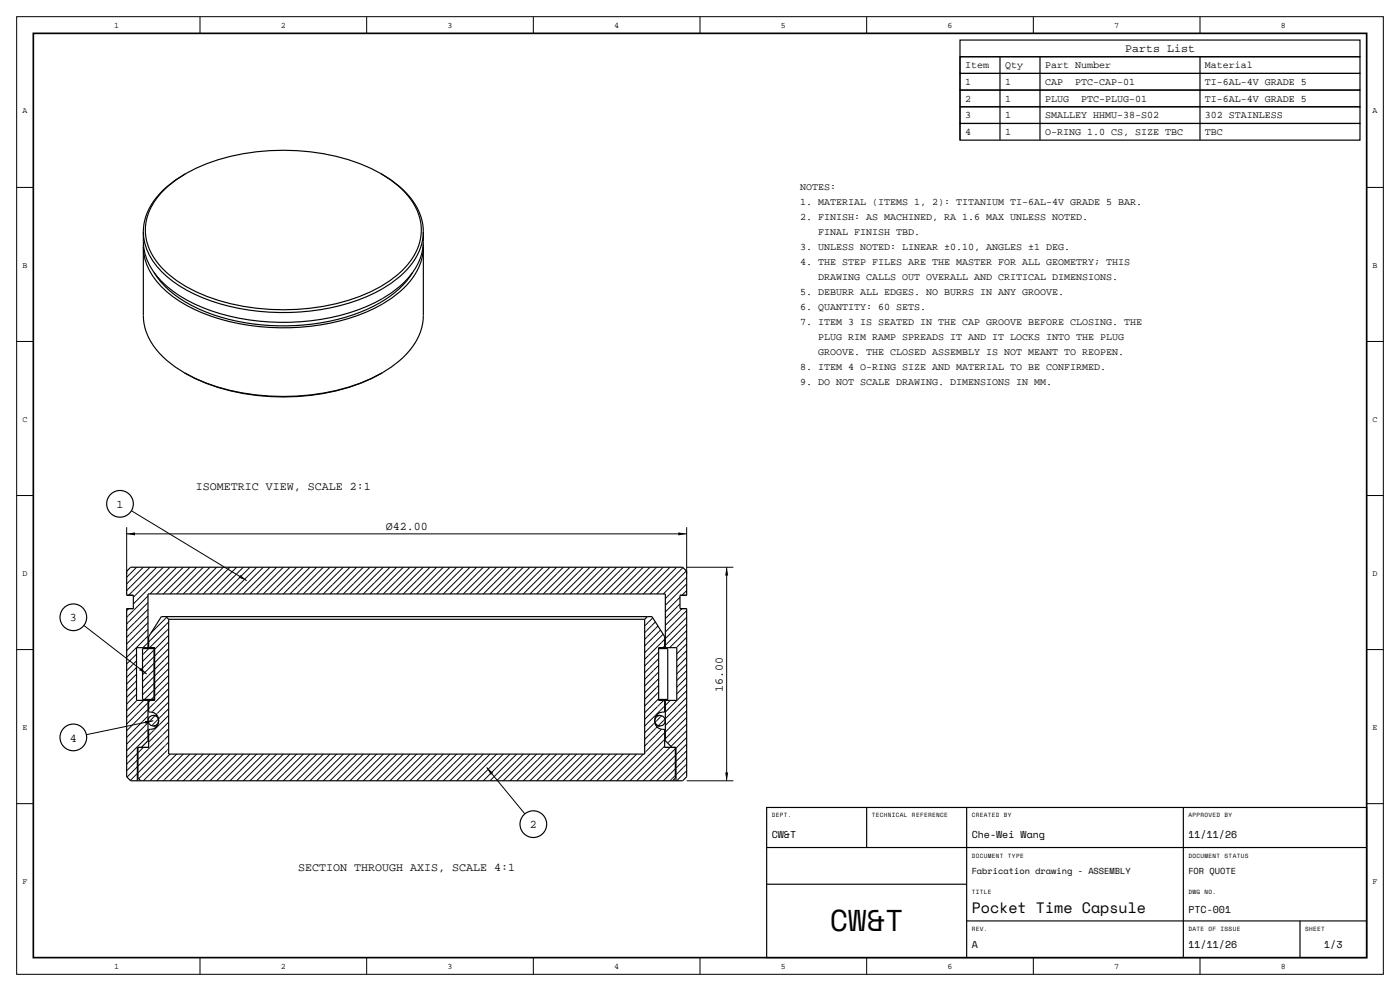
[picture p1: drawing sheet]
<svg xmlns="http://www.w3.org/2000/svg" width="420mm" height="297mm" viewBox="0 0 420 297" stroke-linecap="round" stroke-linejoin="round" font-family="sans-serif">
<path d="M10 10h400v277h-400z" fill="none" stroke="#000" stroke-width=".5"/>
<g fill="none" stroke="#000" stroke-width=".3">
<path d="M5 5h410v287h-410zM60 5v5M110 5v5M160 5v5M210 5v5M260 5v5M310 5v5M360 5v5M5 56.2h5M410 56.2h5M5 102.3h5M410 102.3h5"/>
<path d="M5 148.5h5M38 158v14M38 160h168M39.4 153.1l34.6 20.9M206 158v14M410 148.5h5M41 170l-3 3M43 170l-5 5M44.4 178.6l-6.4 6.4M45 170l-7 7M47 170l-8.4 8.4M49 170l-9 9"/>
<path d="M51 170l-11 11M53 170l-8 8M55 170l-8 8M57 170l-8 8M59 170l-8 8M61 170l-8 8M63 170l-8 8M65 170l-8 8M67 170l-8 8M69 170l-8 8M71 170l-8 8M73 170l-8 8"/>
<path d="M75 170l-8 8M77 170l-8 8M79 170l-8 8M81 170l-8 8M83 170l-8 8M85 170l-8 8M87 170l-8 8M89 170l-8 8M91 170l-8 8M93 170l-8 8M95 170l-8 8M97 170l-8 8"/>
<path d="M99 170l-8 8M101 170l-8 8M103 170l-8 8M105 170l-8 8M107 170l-8 8M109 170l-8 8M111 170l-8 8M113 170l-8 8M115 170l-8 8M117 170l-8 8M119 170l-8 8M121 170l-8 8"/>
<path d="M123 170l-8 8M125 170l-8 8M127 170l-8 8M129 170l-8 8M131 170l-8 8M133 170l-8 8M135 170l-8 8M137 170l-8 8M139 170l-8 8M141 170l-8 8M143 170l-8 8M145 170l-8 8"/>
<path d="M147 170l-8 8M149 170l-8 8M151 170l-8 8M153 170l-8 8M155 170l-8 8M157 170l-8 8M159 170l-8 8M161 170l-8 8M163 170l-8 8M165 170l-8 8M167 170l-8 8M169 170l-8 8"/>
<path d="M171 170l-8 8M173 170l-8 8M175 170l-8 8M177 170l-8 8M179 170l-8 8M181 170l-8 8M183 170l-8 8M185 170l-8 8M187 170l-8 8M189 170l-8 8M191 170l-8 8M193 170l-8 8"/>
<path d="M195 170l-8 8M197 170l-8 8M199 170l-8 8M201 170l-8 8M203 170l-8 8M204 179l-4.4 4.4M204.9 170.1l-7.9 7.9M205.9 171.1l-6.9 6.9M206 175l-6.4 6.4M206 173l-6.4 6.4M206 177l-1.4 1.4M206 170h14"/>
<path d="M218 170v64M5 194.7h5M25.2 187.4l18.8 14.6M38.6 182.4l-.6 .6M41 196l-3 3M41 198l-3 3M44.4 188.6l-6.4 6.4M44.4 186.6l-6.4 6.4M44.4 184.6l-6.4 6.4M44.4 182.6l-6.4 6.4M44.4 180.6l-6.4 6.4M44.4 192.6l-1.5 1.5"/>
<path d="M44.4 190.6l-6.4 6.4M44.6 194.4l-1.8 1.8M46.2 198.8l-3.4 3.4M46.2 196.8l-3.4 3.4M46.2 194.8l-3.4 3.4M50 185l-4.7 4.7M50.6 186.4l-6 6M50.6 198.4l-4.2 4.2M50.6 196.4l-4.2 4.2M50.6 194.4l-4.2 4.2M50.6 192.4l-4.2 4.2M50.6 190.4l-4.2 4.2"/>
<path d="M50.6 188.4l-5.7 5.7M195.8 185.2l-2.4 2.4M196.6 186.4l-3.2 3.2M197.4 187.6l-4 4M197.6 195.4l-4.2 4.2M197.6 197.4l-4.2 4.2M197.6 199.4l-4.2 4.2M198.2 188.8l-4.8 4.8M198.9 190.1l-5.5 5.5M199.4 193.6l-.5 .5M199.4 191.6l-6 6M204 181l-4.4 4.4"/>
<path d="M204.6 182.4l-5 5M206 187l-6.4 6.4M206 185l-6.4 6.4M206 183l-6.4 6.4M206 189l-5.1 5.1M206 191l-3.1 3.1M206 199l-3 3M206 197l-3 3M206 195l-3 3M206 193l-3 3M410 194.7h5M41 208l-3 3"/>
<path d="M41 206l-3 3M41 204l-3 3M41 202l-3 3M41 200l-3 3M41.1 209.9l-3.1 3.1M43.1 209.9l-5.1 5.1M44.4 218.6l-6.4 6.4M44.4 216.6l-6.4 6.4M44.4 214.6l-6.4 6.4M44.4 212.6l-6.4 6.4M44.4 210.6l-6.4 6.4M45.1 209.9l-.5 .5"/>
<path d="M46 216l-20.1 4.2M46.2 202.8l-3.4 3.4M46.2 200.8l-3.4 3.4M46.2 208.8l-.8 .8M46.2 206.8l-2.8 2.8M46.2 204.8l-3.4 3.4M46.4 210.6l-1.8 1.8M46.5 214.5l-2 2M47.4 215.6l-1.9 1.9M50.6 214.4l-6 6M50.6 212.4l-3 3M50.6 210.4l-3.7 3.7"/>
<path d="M50.6 208.4l-5 5M50.6 206.4l-4.1 4.1M50.6 204.4l-4.2 4.2M50.6 202.4l-4.2 4.2M50.6 200.4l-4.2 4.2M50.6 218.4l-9.2 9.2M50.6 216.4l-6 6M196.4 216.6l-3 3M197.1 217.9l-3.7 3.7M197.6 209.4l-4.2 4.2M197.6 207.4l-4.2 4.2M197.6 205.4l-4.2 4.2"/>
<path d="M197.6 203.4l-4.2 4.2M197.6 201.4l-4.2 4.2M198.4 214.6l-1.9 1.9M198.4 218.6l-5 5M199.1 209.9l-5.7 5.7M199.4 211.6l-6 6M199.4 219.6l-5.8 5.8M199.5 215.5l-2 2M201.1 209.9l-1.5 1.5M206 205l-3 3M206 203l-3 3M206 201l-3 3"/>
<path d="M206 215l-6.4 6.4M206 213l-6.4 6.4M206 211l-6.4 6.4M206 209l-6.4 6.4M206 207l-6.4 6.4M206 219l-4.7 4.7M206 217l-5.7 5.7M41.2 227.8l-3.2 3.2M41.2 225.8l-3.2 3.2M41.2 233.8l-.2 .2M41.2 231.8l-2.1 2.1M41.2 229.8l-3.1 3.1"/>
<path d="M43 224l-1.6 1.6M44.4 220.6l-6.4 6.4M49.3 221.7l-7.9 7.9M50.1 224.9l-8.5 8.5M50.6 224.4l-.4 .4M50.6 222.4l-9.2 9.2M50.6 220.4l-1.2 1.2M51 226l-8 8M53 226l-8 8M55 226l-8 8M57 226l-8 8M59 226l-8 8"/>
<path d="M61 226l-8 8M63 226l-8 8M65 226l-8 8M67 226l-8 8M69 226l-8 8M71 226l-8 8M73 226l-8 8M75 226l-8 8M77 226l-8 8M79 226l-8 8M81 226l-8 8M83 226l-8 8"/>
<path d="M85 226l-8 8M87 226l-8 8M89 226l-8 8M91 226l-8 8M93 226l-8 8M95 226l-8 8M97 226l-8 8M99 226l-8 8M101 226l-8 8M103 226l-8 8M105 226l-8 8M107 226l-8 8"/>
<path d="M109 226l-8 8M111 226l-8 8M113 226l-8 8M115 226l-8 8M117 226l-8 8M119 226l-8 8M121 226l-8 8M123 226l-8 8M125 226l-8 8M127 226l-8 8M129 226l-8 8M131 226l-8 8"/>
<path d="M133 226l-8 8M135 226l-8 8M137 226l-8 8M139 226l-8 8M141 226l-8 8M143 226l-8 8M145 226l-8 8M146 230l11.5 13.9M147 226l-8 8M149 226l-8 8M151 226l-8 8M153 226l-8 8"/>
<path d="M155 226l-8 8M157 226l-8 8M159 226l-8 8M161 226l-8 8M163 226l-8 8M165 226l-8 8M167 226l-8 8M169 226l-8 8M171 226l-8 8M173 226l-8 8M175 226l-8 8M177 226l-8 8"/>
<path d="M179 226l-8 8M181 226l-8 8M183 226l-8 8M185 226l-8 8M187 226l-8 8M189 226l-8 8M191 226l-8 8M193 226l-8 8M193.6 225.4l-.2 .2M199.3 223.7l-10.3 10.3M199.4 221.6l-12.4 12.4M201 224l-10 10"/>
<path d="M202.6 232.4l-1.6 1.6M202.6 230.4l-3.6 3.6M202.6 228.4l-5.6 5.6M202.6 226.4l-7.6 7.6M202.6 224.4l-9.6 9.6M206 231l-3 3M206 229l-3.2 3.2M206 227l-3.2 3.2M206 225l-3.2 3.2M206 223l-3.2 3.2M206 221l-3.2 3.2M206 234h14"/>
<path d="M5 240.8h5M410 240.8h5M60 287v5M110 287v5M160 287v5M210 287v5M260 287v5M310 287v5M360 287v5"/>
</g>
<g fill="none" stroke="#000" stroke-width=".35">
<path d="M288 12h120v5h-120zM288 17h120v5h-120zM288 17v25M300 17v25M312 17v25M360 17v25M288 22h120v5h-120zM288 27h120v5h-120zM288 32h120v5h-120zM288 37h120v5h-120zM55.7 52a24.6 24.6 0 0 0-11.9 12.7l-.6 2.3-.2 2.4M55.7 52a22.8 22.8 0 0 0-11.7 13.4 16.1 16.1 0 0 0 5.5 15.8 45 45 0 0 0 23.5 10.6 66.3 66.3 0 0 0 38.3-4.4 27.5 27.5 0 0 0 13.3-11.5 15.2 15.2 0 0 0-3.1-18.2 30 30 0 0 0-7.2-5.7"/>
<path d="M55.7 52a63.8 63.8 0 0 1 41.3-5.9 54 54 0 0 1 17.3 5.9M114.3 52a24.6 24.6 0 0 1 11.9 12.7l.6 2.3 .2 2.4M43 74v20.6a18.1 18.1 0 0 0 7.1 13.4l2.4 2 2.8 1.7M43 74a18.1 18.1 0 0 0 7.1 13.5 50.2 50.2 0 0 0 27.7 10.4 64.2 64.2 0 0 0 36.9-6.8 23.1 23.1 0 0 0 11.8-13.5l.5-3.6M43 69.4a18.1 18.1 0 0 0 7.1 16.4 50.2 50.2 0 0 0 27.7 10.5 64.2 64.2 0 0 0 36.9-6.8 23.1 23.1 0 0 0 11.8-13.6 20.9 20.9 0 0 0 .5-6.5M43 69.4a18.1 18.1 0 0 0 7.1 13.5 50.2 50.2 0 0 0 27.7 10.4 64.2 64.2 0 0 0 36.9-6.7 23.1 23.1 0 0 0 11.8-13.6l.5-3.6M43 73.2v.8M127 73.2v.8M127 74v20.6a18.1 18.1 0 0 1-7.1 13.4l-2.4 2-2.8 1.7M46.2 81.7a30.7 30.7 0 0 0 15.4 11.7 65.8 65.8 0 0 0 50.5-1.6 28.4 28.4 0 0 0 11.7-10.1M55.3 111.7a64.7 64.7 0 0 0 41.9 6.1 54.8 54.8 0 0 0 17.5-6.1M55.3 111.7a61.7 61.7 0 0 0 37.8 6.8 55.4 55.4 0 0 0 21.6-6.8"/>
<path d="M38 178.4h2M38 178.4v-7.2l1.2-1.2h165.6l1.2 1.2v7.2M40 178.4v4M204 178.4h2M204 178.4v4M38 182.4h2M38 182.4v50.4l1.2 1.2h2M44.4 194.1h.2M44.4 194.1v-16.1h155.2v16.1M44.4 194.1h-3.4v15.8h3.4M44.6 194.1h1.8M46.2 194.4h.2"/>
<path d="M46.2 194.4h-3.4v15.2h3.4M46.2 194.4v15.2M46.4 194.1v15.8M49.8 184.8h144.4M49.8 184.8h-1.4l-3.8 6v3.3M49.8 184.8l.8 .8M50.6 185.6h142.8M50.6 185.6v40.4h142.8v-40.4M194.2 184.8h1.4l3.8 6v3.3M194.2 184.8l-.8 .8M197.6 194.1h1.8M197.6 194.1v15.8"/>
<path d="M197.6 194.4h2.7v15.2h-2.7M199.4 194.1h.2M199.6 194.1h3.4v15.8h-3.4M204 182.4h2M206 182.4v50.4l-1.2 1.2h-2M44.4 209.9h.2M44.4 209.9v12.1M44.6 209.9v3.5a2.63 2.63 0 0 1 3 2.6 2.63 2.63 0 0 1-3 2.6v5.4M44.6 209.9h1.8M46 214.4a1.6 1.6 0 0 1 1.6 1.6 1.6 1.6 0 0 1-1.6 1.6M46 214.4a1.6 1.6 0 0 0-1.6 1.6 1.6 1.6 0 0 0 1.6 1.6M46 214.4h1.1"/>
<path d="M46 217.6h1.1M46.2 209.6h.2M196.9 214.4h1.1M196.9 217.6h1.1M197.6 209.9h1.8M198 214.4a1.6 1.6 0 0 0-1.6 1.6 1.6 1.6 0 0 0 1.6 1.6M198 214.4a1.6 1.6 0 0 1 1.6 1.6 1.6 1.6 0 0 1-1.6 1.6M199.4 209.9h.2M199.4 209.9v3.5a2.63 2.63 0 0 0-3 2.6 2.63 2.63 0 0 0 3 2.6v5.4M199.6 209.9v12.1M41.2 234h1M41.4 224v9.2l.8 .8"/>
<path d="M42.2 234h159.6M44.4 222l-2 2h2.2M44.4 222h.2M44.6 224h-3.4v10M199.4 222h.2M199.4 224h3.4v10M199.6 222l2 2h-2.2M201.8 234h1M202.6 224v9.2l-.8 .8M230 242h180v45h-180zM230 254h180M260 242v12"/>
<path d="M290 242v45M355 242v45M230 265h60M290 276h120M390 276v11"/>
<circle cx="36" cy="151" r="4"/>
<circle cx="22" cy="185" r="4"/>
<circle cx="22" cy="221" r="4"/>
<circle cx="160" cy="247" r="4"/>
</g>
<path d="M38 160l2.5-.4v.8zM203.5 159.6l2.5 .4-2.5 .4zM72.1 172.3l1.9 1.7-2.4-.9zM218 170l.4 2.5h-.8zM42.3 200.1l1.7 1.9-2.3-1.2zM43.5 216.1l2.5-.1-2.4 1zM146 230l1.9 1.6-.7 .6zM217.6 231.5h.8l-.4 2.5z" fill="#000"/>
<text font-size="9" x="249" y="279">CW&amp;T</text>
<text font-size="4.5" x="291.5" y="273.5">Pocket Time Capsule</text>
<g font-size="3.5">
<text x="337.5" y="15.5">Parts List</text>
<text x="58.8" y="147">ISOMETRIC VIEW, SCALE 2:1</text>
<text x="34.9" y="152.2">1</text>
<text x="115.7" y="158.8">Ø42.00</text>
<text x="20.9" y="186.3">3</text>
<text x="216.8" y="207.3" transform="rotate(-90 216.8 207.3)">16.00</text>
<text x="20.9" y="222.2">4</text>
<text x="158.9" y="248.2">2</text>
<text x="89.5" y="261">SECTION THROUGH AXIS, SCALE 4:1</text>
</g>
<g font-size="3">
<text x="289.5" y="20.5">Item</text>
<text x="301.5" y="20.5">Qty</text>
<text x="313.5" y="20.5">Part Number</text>
<text x="361.5" y="20.5">Material</text>
<text x="289.5" y="25.5">1</text>
<text x="301.5" y="25.5">1</text>
<text x="313.5" y="25.5">CAP</text>
<text x="322.5" y="25.5">PTC-CAP-01</text>
<text x="361.5" y="25.5">TI-6AL-4V GRADE 5</text>
<text x="289.5" y="30.5">2</text>
<text x="289.5" y="35.5">3</text>
<text x="301.5" y="30.5">1</text>
<text x="301.5" y="35.5">1</text>
<text x="313.5" y="30.5">PLUG</text>
<text x="313.5" y="35.5">SMALLEY HHMU-38-S02</text>
<text x="324.3" y="30.5">PTC-PLUG-01</text>
<text x="361.5" y="30.5">TI-6AL-4V GRADE 5</text>
<text x="361.5" y="35.5">302 STAINLESS</text>
<text x="289.5" y="40.5">4</text>
<text x="301.5" y="40.5">1</text>
<text x="313.5" y="40.5">O-RING 1.0 CS, SIZE TBC</text>
<text x="361.5" y="40.5">TBC</text>
<text x="240" y="57">NOTES:</text>
<text x="240" y="61.5">1. MATERIAL (ITEMS 1, 2): TITANIUM TI-6AL-4V GRADE 5 BAR.</text>
<text x="240" y="66">2. FINISH: AS MACHINED, RA 1.6 MAX UNLESS NOTED.</text>
<text x="245.4" y="70.5">FINAL FINISH TBD.</text>
<text x="240" y="75">3. UNLESS NOTED: LINEAR ±0.10, ANGLES ±1 DEG.</text>
<text x="240" y="79.5">4. THE STEP FILES ARE THE MASTER FOR ALL GEOMETRY; THIS</text>
<text x="240" y="88.5">5. DEBURR ALL EDGES. NO BURRS IN ANY GROOVE.</text>
<text x="245.4" y="84">DRAWING CALLS OUT OVERALL AND CRITICAL DIMENSIONS.</text>
<text x="240" y="93">6. QUANTITY: 60 SETS.</text>
<text x="240" y="97.5">7. ITEM 3 IS SEATED IN THE CAP GROOVE BEFORE CLOSING. THE</text>
<text x="245.4" y="102">PLUG RIM RAMP SPREADS IT AND IT LOCKS INTO THE PLUG</text>
<text x="245.4" y="106.5">GROOVE. THE CLOSED ASSEMBLY IS NOT MEANT TO REOPEN.</text>
<text x="240" y="111">8. ITEM 4 O-RING SIZE AND MATERIAL TO BE CONFIRMED.</text>
<text x="240" y="115.5">9. DO NOT SCALE DRAWING. DIMENSIONS IN MM.</text>
<text x="231.5" y="251">CW&amp;T</text>
<text x="291.5" y="251">Che-Wei Wang</text>
<text x="356.5" y="251">11/11/26</text>
<text x="356.5" y="273.5">PTC-001</text>
<text x="291.5" y="284">A</text>
<text x="356.5" y="284">11/11/26</text>
<text x="397.2" y="284">1/3</text>
</g>
<g font-size="2.6">
<text x="291.5" y="262">Fabrication drawing - ASSEMBLY</text>
<text x="356.5" y="262">FOR QUOTE</text>
</g>
<g font-size="2.5">
<text x="34.3" y="8.5">1</text>
<text x="84.3" y="8.5">2</text>
<text x="134.3" y="8.5">3</text>
<text x="184.2" y="8.5">4</text>
<text x="234.2" y="8.5">5</text>
<text x="284.3" y="8.5">6</text>
<text x="334.3" y="8.5">7</text>
<text x="384.3" y="8.5">8</text>
<text x="6.7" y="34">A</text>
<text x="411.7" y="34">A</text>
<text x="6.7" y="80.2">B</text>
<text x="411.7" y="80.2">B</text>
<text x="6.7" y="126.3">C</text>
<text x="411.7" y="126.3">C</text>
<text x="6.7" y="172.5">D</text>
<text x="411.7" y="172.5">D</text>
<text x="6.7" y="218.7">E</text>
<text x="411.7" y="218.7">E</text>
<text x="6.7" y="264.9">F</text>
<text x="411.7" y="264.9">F</text>
<text x="34.3" y="290.5">1</text>
<text x="84.3" y="290.5">2</text>
<text x="134.3" y="290.5">3</text>
<text x="184.2" y="290.5">4</text>
<text x="234.2" y="290.5">5</text>
<text x="284.3" y="290.5">6</text>
<text x="334.3" y="290.5">7</text>
<text x="384.3" y="290.5">8</text>
</g>
<g font-size="1.8">
<text x="231.5" y="245">DEPT.</text>
<text x="261.5" y="245">TECHNICAL</text>
<text x="273.6" y="245">REFERENCE</text>
<text x="291.5" y="245">CREATED</text>
<text x="301.2" y="245">BY</text>
<text x="356.5" y="245">APPROVED</text>
<text x="367.4" y="245">BY</text>
<text x="291.5" y="257">DOCUMENT</text>
<text x="302.4" y="257">TYPE</text>
<text x="356.5" y="257">DOCUMENT</text>
<text x="367.4" y="257">STATUS</text>
<text x="291.5" y="268">TITLE</text>
<text x="356.5" y="268">DWG</text>
<text x="361.3" y="268">NO.</text>
<text x="291.5" y="279">REV.</text>
<text x="356.5" y="279">DATE</text>
<text x="362.5" y="279">OF</text>
<text x="366.2" y="279">ISSUE</text>
<text x="391.5" y="279">SHEET</text>
</g>
</svg>
